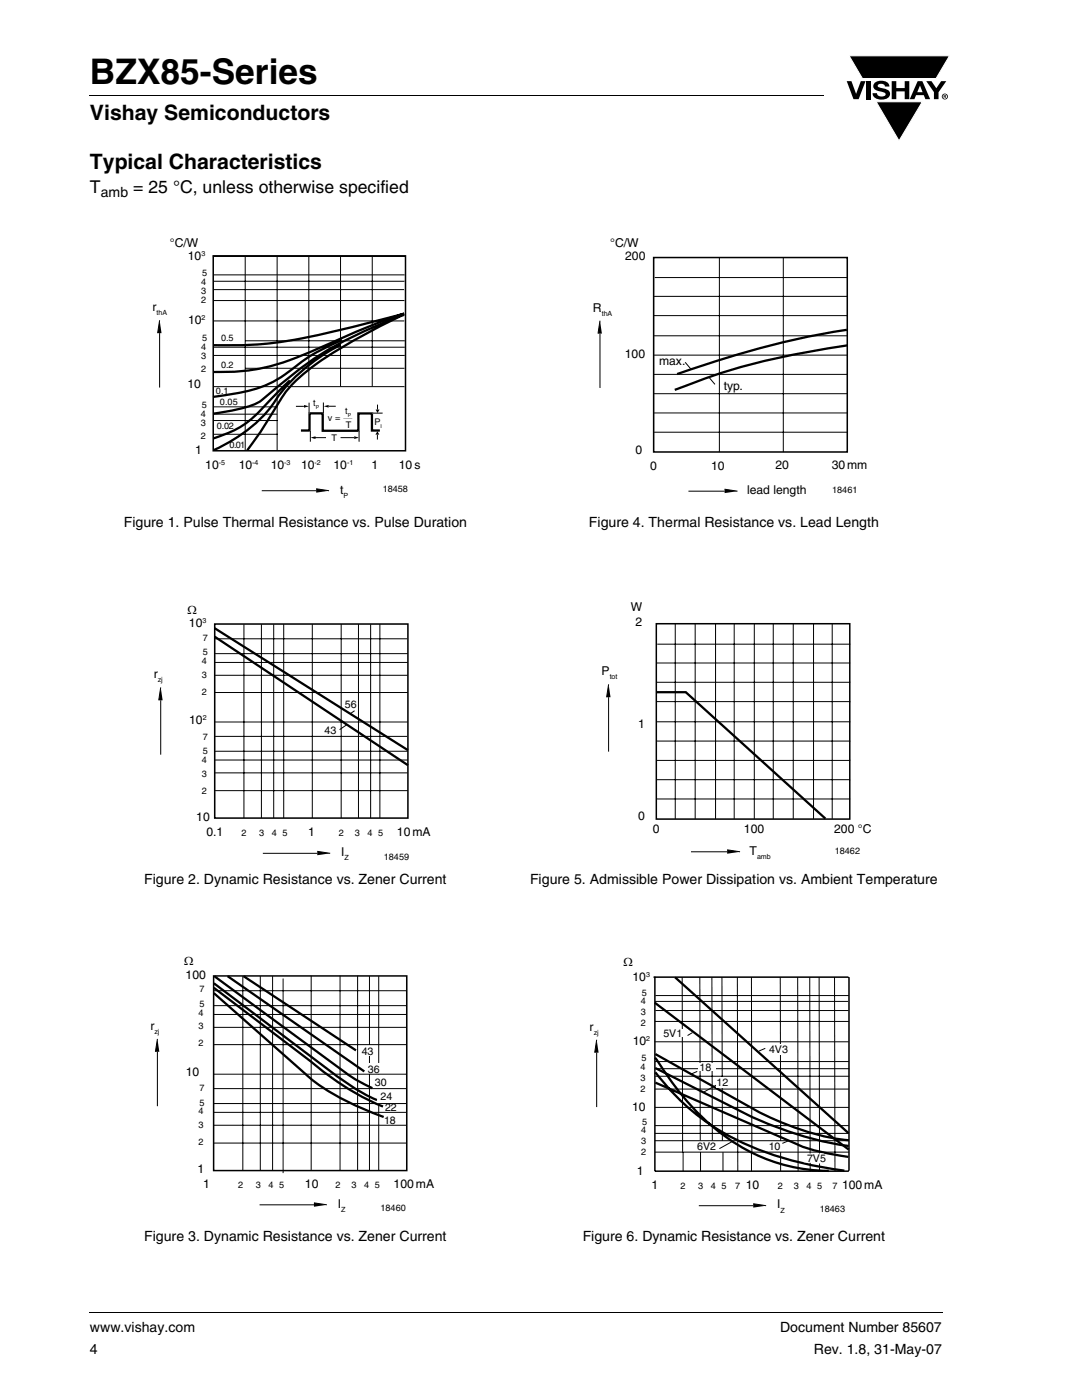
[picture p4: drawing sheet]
<svg xmlns="http://www.w3.org/2000/svg" width="216mm" height="279mm" viewBox="0 0 216 279" stroke-linecap="round" stroke-linejoin="round" font-family="sans-serif">
<path d="M17.9 261.9v.2z" fill="#000"/>
<path d="M17.9 262h170.1" fill="none" stroke="#000" stroke-width=".2"/>
<path d="M169 11h20.6v17.3h-20.6z" fill="#fff"/>
<g fill="#000">
<path d="M17.9 18.9v.2zM169 16.2h.9l.9 2.5 1-2.5h.9l-1.4 3.6h-1zM169.4 11.1h20.1l-2.7 4.6h-14.7zM172.9 16.2h.9v3.6h-.9zM174.6 16.5a2.1 2.1 0 0 1 2.8 .3l.1 .5h-.9a.79 .79 0 0 0-.7-.6 .79 .79 0 0 0-.8 .4l.3 .3 1 .3a1.08 1.08 0 0 1 1.2 1 1.08 1.08 0 0 1-1.1 1.1 1.73 1.73 0 0 1-2.4-1.2h.9a.96 .96 0 0 0 .8 .7 .96 .96 0 0 0 .9-.5 1.31 1.31 0 0 0-1.2-.6 1.03 1.03 0 0 1-1.1-.5 1.03 1.03 0 0 1 .2-1.2zM177.9 16.2h.9v1.4h1.7v-1.4h.9v3.6h-.9v-1.6h-1.7v1.6h-.9zM184.8 16.2h1.1l.9 1.4 1-1.4h1l-1.5 2.2v1.4h-.9v-1.4zM174.8 20.3h9.2l-4.6 7.8z"/>
<path d="M183.6 17.1l-.6 1.3h1.1zM183.1 16.2h.9l1.6 3.6h-1l-.3-.8h-1.5l-.3 .8h-1z"/>
<path d="M188.4 19v.2h.2v-.1zM188.3 18.9l.4 .1 .1 .1-.2 .2 .2 .3-.3-.3-.1 .3h-.1zM188.1 19.3a.46 .46 0 0 0 .9 0 .46 .46 0 0 0-.9 0zM187.9 19.3a.6 .6 0 0 1 1.2 0 .6 .6 0 0 1-1.2 0z"/>
</g>
<path d="M169.4 11.1h20.1l-2.7 4.6h-14.7zM174.8 20.3h9.2l-4.6 7.8z" fill="none" stroke="#fff" stroke-width=".2"/>
<path d="M17.9 19h146.4M42.7 54.9h38M42.5 77.2h38.2" fill="none" stroke="#000" stroke-width=".2"/>
<path d="M80.9 51.1h-38.4" fill="none" stroke="#000" stroke-width=".3"/>
<path d="M60 85.9h1.8v-3.4h2.6v3.5h7.1v-3.5h2.7v3.4h1.6" fill="none" stroke="#000" stroke-width=".46"/>
<path d="M61.7 80.4v2.1z" fill="#fff"/>
<path d="M59.1 81.1h1.5M61.7 80.4v2.1M65.6 81.1h1.4" fill="none" stroke="#000" stroke-width=".2"/>
<path d="M60.7 80.8l.9 .3-.9 .3zM64.6 81.1l1-.3v.6z" fill="#000"/>
<path d="M64.5 80.3v2.2z" fill="#fff"/>
<path d="M64.5 80.3v2.2M68 87.3h2.7" fill="none" stroke="#000" stroke-width=".2"/>
<path d="M62 87.3l1-.2v.5zM70.7 87.1l.9 .2-.9 .3z" fill="#000"/>
<path d="M61.9 86v2.2z" fill="#fff"/>
<path d="M61.9 86v2.2" fill="none" stroke="#000" stroke-width=".2"/>
<path d="M71.7 86v2.2z" fill="#fff"/>
<path d="M71.7 86v2.2" fill="none" stroke="#000" stroke-width=".2"/>
<path d="M74.3 82.4h2.1z" fill="#fff"/>
<g fill="none" stroke="#000" stroke-width=".2">
<path d="M42.6 60h38.1M42.7 56.1h38M42.7 57.8h37.9M48.9 51.2v38.7M55.3 51.1v38.8M61.6 51.2v25.9M67.9 51.2v25.9M74.3 51.2v25.9M31.8 66.5v10.8M42.5 64.1h38.2M42.6 69.3h38.2M42.6 70.9h38.2"/>
<path d="M49 68h31.8M49 73.5h31.7M42.6 83.9h12.8M42.6 86.7h12.8M42.6 81.2h12.7M42.6 82.7h12.7M52.2 97.9h10.9M62.4 87.3h2.7M74.3 82.4h2.1M75.3 86.7v1M75.3 80.8v.9M32.1 139.7v10.9"/>
<path d="M42.9 134.8h38.5M42.9 138.2h38.5M42.9 130.5h38.5M42.9 132.2h38.5M42.9 127.5h38.4M48.7 124.6v38.7M52.2 124.6v38.7M54.6 124.6v38.7M56.6 124.6v38.7M62.3 124.5v38.8M68.1 124.5v38.8M71.5 124.6v38.6"/>
<path d="M74 124.6v38.7M75.8 124.5v38.8M42.9 154.2h38.5M42.9 157.8h38.5M42.9 149.9h38.5M42.9 144.1h38.5M42.9 151.7h38.5M42.9 147h38.4M69.2 144.6l-1.4 1M70.8 141.8l-.9 .6M52.5 170.3h10.8M73.7 194.8v38.8"/>
<path d="M75.6 194.8v38.8"/>
</g>
<path d="M31.8 63.9l.4 2.6h-.7zM63.1 97.5l2.6 .4-2.6 .4zM75 81.7h.7l-.4 .7zM75.3 86.1l.4 .6h-.8zM32.1 137.2l.4 2.6h-.8zM63.3 169.9l2.6 .4-2.6 .4z" fill="#000"/>
<path d="M42.6 68.9a78.8 78.8 0 0 0 23.4-2.6l14.6-3.7a223.5 223.5 0 0 0-19.9 8.1 39.4 39.4 0 0 1-18 3.5M57.8 75.9l-2.7 2.6a44.2 44.2 0 0 1-6.5 6.3l-2.5 1.4-3.5 1.3M68 68.9a34.5 34.5 0 0 0-13.9 12.3 31 31 0 0 1-11.4 8.6M68.2 67.9a40.2 40.2 0 0 0-11.3 6.8 24.2 24.2 0 0 1-11.5 4.1l-2.9 .4M80.2 62.8a92.8 92.8 0 0 0-18.6 9.5l-3.7 2.8-4.1 3.5a10.7 10.7 0 0 1-6.1 3l-5.2 1M80.6 62.8l-3.2 1.5a95.5 95.5 0 0 0-17 10.5 26.6 26.6 0 0 0-6.2 7.9l-2.2 3.5-2.7 3.7M42.8 127l38.6 25.7M42.8 125.4l38.6 24.3" fill="none" stroke="#000" stroke-width=".46"/>
<path d="M42.5 51.1h38.4v38.9h-38.4zM42.8 124.5h38.6v38.8h-38.6z" fill="none" stroke="#000" stroke-width=".3"/>
<path d="M31.7 63.9v2.6M63.1 97.7h2.6M31.9 137.2v2.6M63.3 170.1h2.6" fill="none" stroke="#000" stroke-width=".4"/>
<g fill="#fff">
<path d="M73.2 212.1h6.1v2.2h-6.1z"/>
<path d="M71.4 208.5h3.4v2.2h-3.4z"/>
</g>
<path d="M130.4 51.4h38.7v38.8h-38.7zM131 124.5h38.6v39h-38.6zM42.6 194.8h38.6v38.8h-38.6zM130.4 195h38.9M130.7 195v38.7h38.7M169.4 195v38.6" fill="none" stroke="#000" stroke-width=".3"/>
<g fill="none" stroke="#000" stroke-width=".2">
<path d="M130.5 59.1h38.6M130.6 55.4h38.5M143.5 51.4v38.8M156.3 51.4v38.8M119.7 66.6v10.8M130.4 70.9h38.7M130.5 78.6h38.6M130.5 74.7h38.6M130.5 63h38.6M130.5 67h38.6M136.7 72.3l1.2 1.4M141.5 75.3l1.2 1.4"/>
<path d="M130.5 86.3h38.6M130.5 82.4h38.6M137.4 98h7.2M121.4 139.1v10.9M131 136.2h38.7M131 132.3h38.7M131.1 128.6h38.6M134.7 124.5v38.9M138.7 124.5v38.9M142.8 124.5v38.9M146.5 124.5v38.9M150.5 124.5v38.9"/>
<path d="M154.3 124.5v38.9M158.3 124.5v38.9M162.3 124.5v38.9M166.1 124.5v38.9M131 144.1h38.7M131 159.5h38.7M131 155.6h38.6M131 151.8h38.6M131 147.9h38.7M131 140h38.7M137.9 170h7.2M42.7 197.7h38.3"/>
<path d="M48.5 194.8v38.8M51.9 194.8v38.8M54.4 194.8v38.8M56.5 195.3v38.8M62.1 194.8v38.8M67.9 194.8v38.8M71.4 194.8v38.8M130.8 198.7h38.6M136.1 195l.1 34.9M139.6 195l.1 32.6M142 195l.1 32.6M144.1 195v32.7"/>
<path d="M147.1 195l.1 38.7M149.9 195l.1 34.9M155.7 195l.1 32.7M159.2 195l.1 38.7M161.6 195l.1 38.8M163.4 195l.1 38.8M166.5 195l.1 38.7M31.4 209.9v10.9M42.6 205h38.5M42.7 208.5h38.5M42.7 200.7h38.4M42.7 202.5h38.5"/>
<path d="M42.7 214.4h38.5M42.7 217.3h38.3M130.6 207.9h38.7M130.7 217.3h38.7M130.7 203.9h38.7M130.8 214.8h38.6M130.8 213.3h38.6M130.8 201.7h38.5M42.6 224.6h38.5M42.7 228.1h38.5M42.7 220.2h38.4M42.7 222h38.5"/>
<path d="M130.7 221h38.7M130.7 226.2h38.7M130.7 224.6h38.7M130.7 229.9h38.7M130.7 227.7h38.7M136.3 229.9v3.8M139.8 229.9v3.8M149.9 229.9v3.8M51.8 240.4h10.9"/>
</g>
<path d="M75.5 214.4v2.9M75.6 217.3v2.8" fill="none" stroke="#fff" stroke-width=".58"/>
<g fill="none" stroke="#000" stroke-width=".46">
<path d="M131 138.1h5.8l27.9 25.3M42.7 198.2l18.4 16.2a31.8 31.8 0 0 0 8.7 5.7l6.8 2.8M42.7 197.1l19.5 14.9a55.4 55.4 0 0 0 14.2 8.8M42.7 196.2l24.1 18.2a44.8 44.8 0 0 0 8.4 5.1M42.8 194.9l26.4 19.4a22.7 22.7 0 0 0 5.1 2.9M45.4 194.8l27.3 19M48.6 194.8l22.4 14.8M134.7 195l34.6 31.2M130.6 200.1l38.7 29.3M130.7 211.1l.3 .3a56.6 56.6 0 0 0 13.4 15.2 35.2 35.2 0 0 0 21 7.1M130.8 213.1l19.2 9.8a73.3 73.3 0 0 0 19.3 5.8M130.8 210.4l20.7 11.6a54.5 54.5 0 0 0 17.9 5.6"/>
<path d="M130.8 216.1l28.4 12.3a20.6 20.6 0 0 0 5.9 1.8l4.2 .7M130.8 214a46.8 46.8 0 0 0 25.3 17 77.4 77.4 0 0 0 12.4 2.6"/>
</g>
<path d="M119.5 64v2.6M144.6 97.8h2.6M121.2 136.6v2.6M145.1 169.8h2.6M31.2 207.3v2.6M62.6 240.3h2.6" fill="none" stroke="#000" stroke-width=".4"/>
<path d="M119.7 64l.4 2.6h-.8zM144.6 97.6l2.6 .4-2.6 .4zM121.4 136.6l.4 2.6h-.8zM145.1 169.6l2.6 .4-2.6 .4zM31.4 207.3l.4 2.6h-.8zM62.6 240.1l2.6 .3-2.6 .4z" fill="#000"/>
<path d="M135.1 74.7a190.5 190.5 0 0 1 33.9-8.9" fill="none" stroke="#000" stroke-width=".46" stroke-dasharray="36 .6 1.2 .6 1.2 36 .6 1.2 .6 1.2" stroke-linecap="butt"/>
<path d="M134.6 77.8a129.4 129.4 0 0 1 31-8.3l3.5-.6" fill="none" stroke="#000" stroke-width=".46" stroke-dasharray="36.9 .6 1.2 .6 1.2 36.9 .6 1.2 .6 1.2" stroke-linecap="butt"/>
<path d="M131.4 205.5h5.8v1.5h-5.8z" fill="#fff"/>
<path d="M138.2 206.1l-1 .6" fill="none" stroke="#000" stroke-width=".2"/>
<path d="M153 208.3h6v2.1h-6z" fill="#fff"/>
<path d="M139.1 213.8l-1.2 .6M152.7 209.2l-1.3 .6" fill="none" stroke="#000" stroke-width=".2"/>
<path d="M139.3 212.2h3.5v1.5h-3.5z" fill="#fff"/>
<path d="M143 216.5l-2.5 1.4" fill="none" stroke="#000" stroke-width=".2"/>
<path d="M142.9 215.1h3v2.1h-3z" fill="#fff"/>
<path d="M144.3 229.9v3.8M146 227.9l-2.5 1.3M155.8 229.9v3.8M157.4 227.6l-1.3 .6" fill="none" stroke="#000" stroke-width=".2"/>
<path d="M160.4 230.2h4v2.1l-4-.3z" fill="#fff"/>
<path d="M130.7 199.9h38.5M119.1 210.1v10.8M130.7 211.9h38.7M139.4 240.6h10.9" fill="none" stroke="#000" stroke-width=".2"/>
<path d="M118.9 207.5v2.6M150.3 240.4h2.6" fill="none" stroke="#000" stroke-width=".4"/>
<path d="M119.1 207.5l.3 2.6h-.7zM150.3 240.2l2.6 .4-2.6 .4z" fill="#000"/>
<text font-size="7" x="17.9" y="16.7">BZX85-Series</text>
<g font-size="4.2">
<text x="17.9" y="24">Vishay Semiconductors</text>
<text x="17.9" y="33.8">Typical Characteristics</text>
</g>
<g font-size="3.5">
<text x="17.9" y="38.5">T</text>
<text x="26.6" y="38.5">= 25 °C, unless otherwise specified</text>
</g>
<g font-size="2.8">
<text x="20.1" y="39.4">amb</text>
<text x="24.7" y="105.2">Figure 1. Pulse Thermal Resistance vs. Pulse Duration</text>
<text x="117.5" y="105.2">Figure 4. Thermal Resistance vs. Lead Length</text>
<text x="28.8" y="176.4">Figure 2. Dynamic Resistance vs. Zener Current</text>
<text x="105.8" y="176.4">Figure 5. Admissible Power Dissipation vs. Ambient Temperature</text>
<text x="28.8" y="247.6">Figure 3. Dynamic Resistance vs. Zener Current</text>
<text x="116.3" y="247.6">Figure 6. Dynamic Resistance vs. Zener Current</text>
<text x="17.9" y="265.9">www.vishay.com</text>
<text x="155.7" y="265.9">Document Number 85607</text>
<text x="17.9" y="270.1">4</text>
<text x="162.4" y="270.1">Rev. 1.8, 31-May-07</text>
</g>
<g font-size="2.4">
<text x="33.9" y="49.2">°C/W</text>
<text x="37.5" y="51.9">10</text>
<text x="121.8" y="49.3">°C/W</text>
<text x="124.7" y="52">200</text>
<text x="30.4" y="62.1">r</text>
<text x="37.5" y="64.6">10</text>
<text x="118.3" y="62.2">R</text>
<text x="124.7" y="71.5">100</text>
<text x="37.4" y="77.5">10</text>
<text x="131.5" y="72.9">max.</text>
<text x="144.4" y="77.8">typ.</text>
<text x="38.9" y="90.6">1</text>
<text x="41" y="93.6">10</text>
<text x="47.6" y="93.6">10</text>
<text x="54" y="93.6">10</text>
<text x="60.1" y="93.6">10</text>
<text x="66.6" y="93.6">10</text>
<text x="74.1" y="93.6">1</text>
<text x="79.6" y="93.6">10s</text>
<text x="126.8" y="90.7">0</text>
<text x="129.7" y="93.7">0</text>
<text x="141.9" y="93.7">10</text>
<text x="154.7" y="93.7">20</text>
<text x="166" y="93.7">30mm</text>
<text x="67.9" y="98.5">t</text>
<text x="149.1" y="98.6">lead length</text>
<text x="37.4" y="122.5">Ω</text>
<text x="37.7" y="125.1">10</text>
<text x="125.9" y="121.9">W</text>
<text x="126.8" y="124.8">2</text>
<text x="30.7" y="135.4">r</text>
<text x="120" y="134.7">P</text>
<text x="37.7" y="144.6">10</text>
<text x="127.3" y="145.3">1</text>
<text x="39.2" y="163.9">10</text>
<text x="41.2" y="166.9">0.1</text>
<text x="61.5" y="166.9">1</text>
<text x="79.2" y="166.9">10mA</text>
<text x="127.3" y="163.6">0</text>
<text x="130.3" y="166.3">0</text>
<text x="148.5" y="166.3">100</text>
<text x="166.5" y="166.3">200 °C</text>
<text x="68.1" y="170.9">I</text>
<text x="149.6" y="170.5">T</text>
<text x="36.8" y="192.7">Ω</text>
<text x="37" y="195.3">100</text>
<text x="124.4" y="192.8">Ω</text>
<text x="126.2" y="195.8">10</text>
<text x="30" y="205.5">r</text>
<text x="117.7" y="205.7">r</text>
<text x="126.3" y="208.5">10</text>
<text x="37.1" y="214.7">10</text>
<text x="126.2" y="221.8">10</text>
<text x="39.4" y="234">1</text>
<text x="40.5" y="237.1">1</text>
<text x="60.9" y="237">10</text>
<text x="78.5" y="237">100mA</text>
<text x="127.1" y="234.5">1</text>
<text x="130" y="237.2">1</text>
<text x="148.8" y="237.2">10</text>
<text x="168" y="237.2">100mA</text>
<text x="67.4" y="241">I</text>
<text x="155.1" y="241.2">I</text>
</g>
<g font-size="2.1">
<text x="68.8" y="141.2">56</text>
<text x="64.7" y="146.5">43</text>
<text x="132.4" y="207">5V1</text>
<text x="72.2" y="210.6">43</text>
<text x="73.4" y="214.1">36</text>
<text x="139.6" y="213.7">18</text>
<text x="153.5" y="210.1">4V3</text>
<text x="74.8" y="216.7">30</text>
<text x="75.9" y="219.6">24</text>
<text x="76.8" y="221.8">22</text>
<text x="143" y="216.8">12</text>
<text x="76.6" y="224.2">18</text>
<text x="139.1" y="229.6">6V2</text>
<text x="153.4" y="229.4">10</text>
<text x="161" y="231.9">7V5</text>
</g>
<g font-size="1.8">
<text x="40.2" y="56.8">4</text>
<text x="40.2" y="58.6">3</text>
<text x="40.4" y="55.1">5</text>
<text x="40.2" y="60.6">2</text>
<text x="40.2" y="69.9">4</text>
<text x="40.2" y="71.7">3</text>
<text x="40.4" y="68.2">5</text>
<text x="44.1" y="68.2">0.5</text>
<text x="40.2" y="74.2">2</text>
<text x="44.1" y="73.5">0.2</text>
<text x="40.1" y="83.2">4</text>
<text x="40.3" y="81.5">5</text>
<text x="43.1" y="78.6">0.1</text>
<text x="43.9" y="80.8">0.05</text>
<text x="62.5" y="81">t</text>
<text x="68.9" y="82.7">t</text>
<text x="40.1" y="87.6">2</text>
<text x="40.1" y="85">3</text>
<text x="43.3" y="85.5">0.02</text>
<text x="45.8" y="89.5">0.01</text>
<text x="65.4" y="84">v =</text>
<text x="66.1" y="88">T</text>
<text x="69" y="85.3">T</text>
<text x="74.7" y="84.7">P</text>
<text x="76.4" y="98.3">18458</text>
<text x="166.1" y="98.4">18461</text>
<text x="40.5" y="130.8">5</text>
<text x="40.5" y="127.9">7</text>
<text x="40.3" y="132.5">4</text>
<text x="40.3" y="135.3">3</text>
<text x="40.3" y="138.7">2</text>
<text x="40.5" y="147.6">7</text>
<text x="40.3" y="152.2">4</text>
<text x="40.3" y="155">3</text>
<text x="40.5" y="150.5">5</text>
<text x="40.3" y="158.4">2</text>
<text x="48.2" y="166.9">2</text>
<text x="51.7" y="166.9">3</text>
<text x="54.2" y="166.9">4</text>
<text x="56.4" y="166.9">5</text>
<text x="67.6" y="166.9">2</text>
<text x="70.8" y="166.9">3</text>
<text x="73.3" y="166.9">4</text>
<text x="75.5" y="166.9">5</text>
<text x="76.6" y="171.6">18459</text>
<text x="166.6" y="170.3">18462</text>
<text x="39.6" y="202.7">4</text>
<text x="39.8" y="201">5</text>
<text x="39.8" y="198">7</text>
<text x="127.9" y="200.4">4</text>
<text x="127.9" y="202.5">3</text>
<text x="128.1" y="198.7">5</text>
<text x="39.6" y="208.8">2</text>
<text x="39.6" y="205.4">3</text>
<text x="127.9" y="204.8">2</text>
<text x="127.8" y="213.5">4</text>
<text x="127.8" y="215.7">3</text>
<text x="128" y="211.8">5</text>
<text x="39.8" y="220.7">5</text>
<text x="39.8" y="217.7">7</text>
<text x="127.8" y="217.9">2</text>
<text x="39.6" y="222.4">4</text>
<text x="39.6" y="225.1">3</text>
<text x="127.9" y="226.2">4</text>
<text x="128.1" y="224.5">5</text>
<text x="39.6" y="228.6">2</text>
<text x="127.9" y="230.6">2</text>
<text x="127.9" y="228.3">3</text>
<text x="47.5" y="237.1">2</text>
<text x="51" y="237.1">3</text>
<text x="53.6" y="237.1">4</text>
<text x="55.7" y="237.1">5</text>
<text x="66.9" y="237.1">2</text>
<text x="70.2" y="237.1">3</text>
<text x="72.7" y="237.1">4</text>
<text x="74.8" y="237.1">5</text>
<text x="135.8" y="237.2">2</text>
<text x="139.3" y="237.2">3</text>
<text x="141.8" y="237.2">4</text>
<text x="143.9" y="237.2">5</text>
<text x="146.7" y="237.3">7</text>
<text x="155.2" y="237.2">2</text>
<text x="158.4" y="237.2">3</text>
<text x="160.9" y="237.2">4</text>
<text x="163.1" y="237.2">5</text>
<text x="166.1" y="237.2">7</text>
<text x="75.9" y="241.7">18460</text>
<text x="163.6" y="241.9">18463</text>
</g>
<g font-size="1.4">
<text x="40.2" y="51.1">3</text>
<text x="31.3" y="62.9">thA</text>
<text x="40.2" y="63.8">2</text>
<text x="120.1" y="63">thA</text>
<text x="43.7" y="92.8">-5</text>
<text x="50.3" y="92.8">-4</text>
<text x="56.7" y="92.8">-3</text>
<text x="62.8" y="92.8">-2</text>
<text x="69.2" y="92.8">-1</text>
<text x="68.5" y="99.3">P</text>
<text x="40.4" y="124.3">3</text>
<text x="31.5" y="136.2">zj</text>
<text x="121.7" y="135.6">tot</text>
<text x="40.4" y="143.7">2</text>
<text x="68.8" y="171.7">Z</text>
<text x="151.1" y="171.4">amb</text>
<text x="128.9" y="195">3</text>
<text x="30.8" y="206.3">zj</text>
<text x="118.5" y="206.5">zj</text>
<text x="129" y="207.7">2</text>
<text x="68.1" y="241.8">Z</text>
<text x="155.7" y="242">Z</text>
</g>
<g font-size="1.1">
<text x="63" y="81.6">P</text>
<text x="68.6" y="83.4">___</text>
<text x="69.4" y="83.3">P</text>
<text x="76" y="85.3">I</text>
</g>
</svg>
